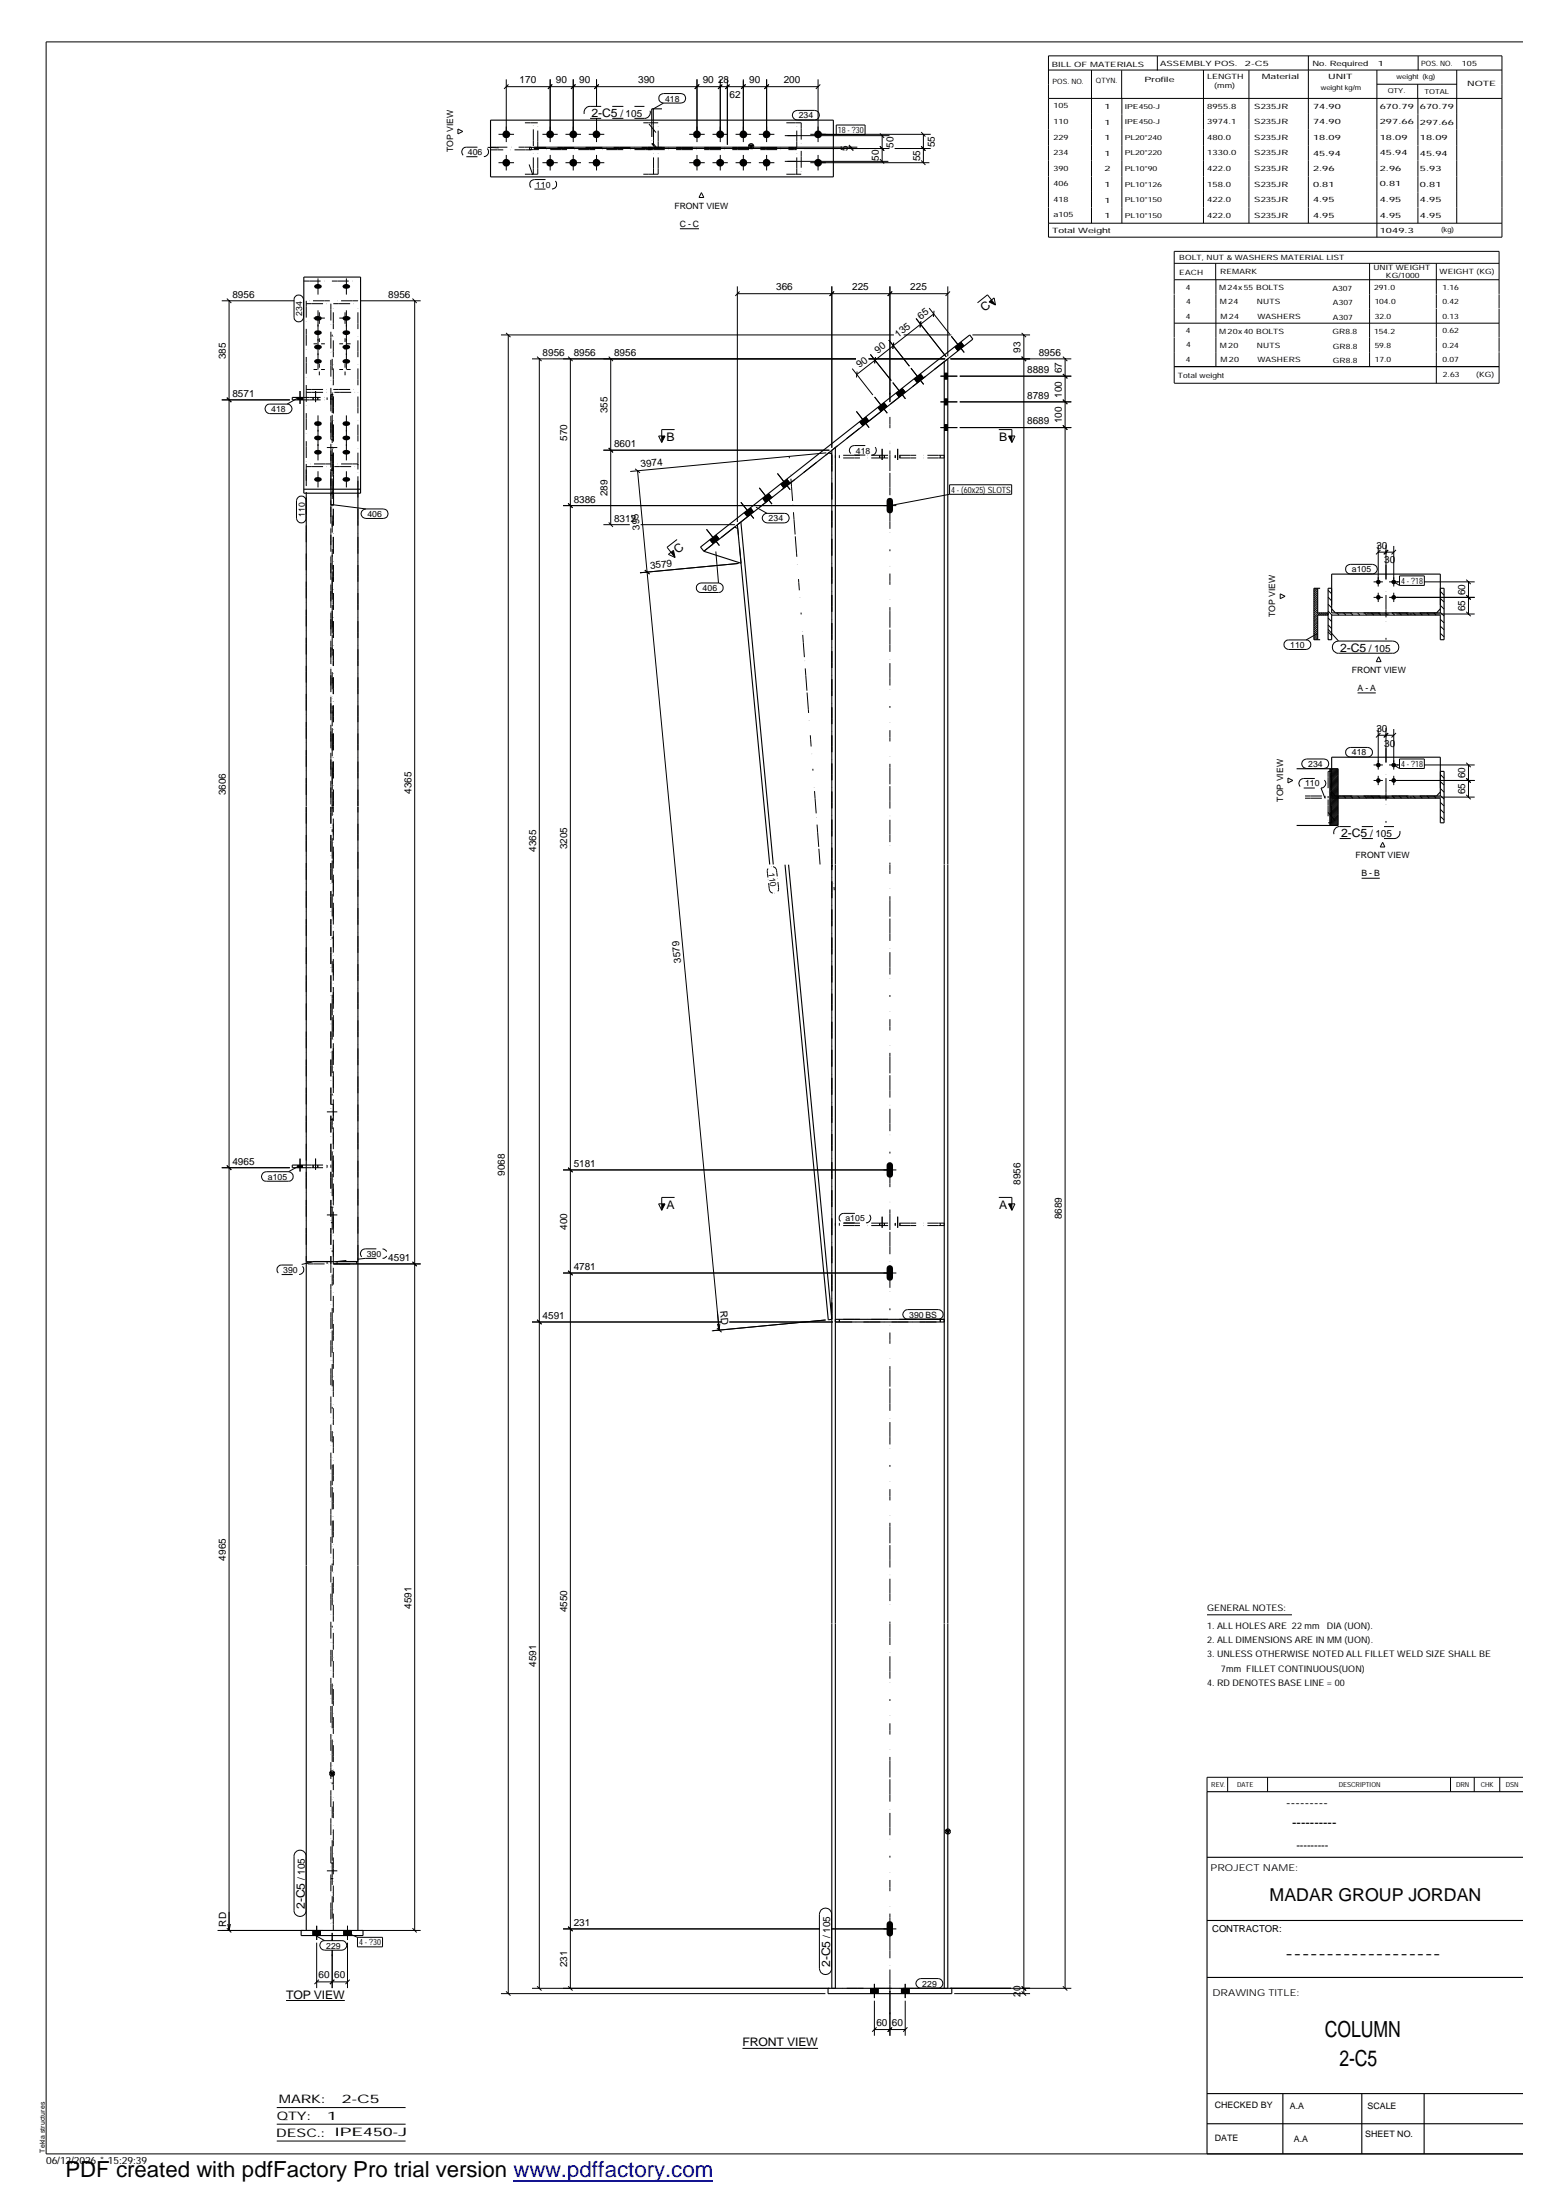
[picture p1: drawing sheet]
<svg xmlns="http://www.w3.org/2000/svg" width="297mm" height="420mm" viewBox="0 0 297 420" stroke-linecap="round" stroke-linejoin="round" font-family="sans-serif">
<g fill="none" stroke="#000" stroke-width=".19">
<path d="M96.6 15.2v11.9M96.6 16.6h59.6M97.1 16.1l-.9 .9M105 15.2v11.9M105.4 16.1l-.8 .9M109.4 15.2v11.9M109.9 16.1l-.9 .9M113.9 15.2v5.2M114.3 16.1l-.8 .9M126 18.1l.7-.2h3.3a.91 .91 0 0 1 .9 .9 .91 .91 0 0 1-.9 .9h-3.3a.91 .91 0 0 1-.9-.6 .91 .91 0 0 1 .2-1zM126.7 19.7l-2.1 1.2M133.1 15.2v11.9"/>
<path d="M133.5 16.1l-.9 .9M137.5 15.2v11.9M137.9 16.1l-.8 .9 .7-.8M138.9 15.2v12.4M139.3 16.1l-.8 .9 .7-.8M141.9 15.2v11.9M142.3 16.1l-.8 .9M146.3 15.2v11.9M146.8 16.1l-.9 .9M156.2 15.2v11.9M156.6 16.1l-.9 .9M200.2 10.7h86.5v34.6h-86.5z"/>
<path d="M200.2 13.4h86.5M200.2 18.8h86.5M208.4 13.4v29.2M214.1 13.4l.1 29.2M220.9 10.7v2.8M229.7 13.4v29.2M238.4 13.4v29.2M249.8 10.7v31.9M262.8 13.4v31.9M262.8 16.1h15.3M270.6 16.1v2.7M270.7 18.8v23.8"/>
<path d="M270.7 10.7v2.7M278.1 13.4v29.2M290.7 8h-281.9v403.4h281.9M87.4 24.6l.9 .5-.9 .5zM95.2 31.1h2.9M95.2 25.7h2.9M96.6 29.6v3M101.9 28.4h67.9M101.9 28.1h61.8M103.5 31.1h3M103.5 25.7h3M105 29.6v3"/>
<path d="M107.9 31.1h3M107.9 25.7h3M109.4 29.6v3M112.4 31.1h3M112.4 25.7h3M113.9 22.6v4.5M113.9 29.6v3M131.6 31.1h2.9M131.6 25.7h2.9M133.1 29.6v3M133.9 36.8l.5 .9h-1zM136 31.1h2.9"/>
<path d="M136 25.7h2.9M137.5 29.6v3M140.4 31.1h3M140.4 25.7h3M141.9 29.6v3M144.9 31.1h2.9M144.9 25.7h2.9M146.3 29.6v3M150.3 30.8h19.3M150.3 25.9h19.5M151.6 21.3l.6-.2h3.3a.91 .91 0 0 1 .9 .9 .91 .91 0 0 1-.9 .9h-3.3a.91 .91 0 0 1-.9-.6 .91 .91 0 0 1 .3-1zM154.7 31.1h22.7"/>
<path d="M154.7 25.7h23M156.2 29.6v3M156.2 25.7h3.4v-1.8h5.5v1.8M162.1 27.9l.8 .9M162.1 27.7l.8 .8M162.5 28.1v.3M168 30.4l.8 .8M168 27.9l.8 .9M168 25.5l.8 .8M168.4 25.9v4.9M170.8 28.4h6.9M175.9 30.6l.8 .9"/>
<path d="M175.9 27.9l.8 .9M175.9 25.2l.8 .9M176.3 25.7v5.4M42.3 57.4h13.9M43.3 57l.9 .9M43.7 57.4v311.3M56.4 56.6a.92 .92 0 0 1 1-.2 .92 .92 0 0 1 .6 .8v3.4a.91 .91 0 0 1-1 .9 .91 .91 0 0 1-.9-.9v-3.4zM57.9 57.4h.1M60.7 53.2v3.1M60.7 59.3v11.3M61 59.6v.8M65.9 59.6v.8"/>
<path d="M66.1 53.2v3.1M66.1 59.3v11.3M68.8 57.4h11.5M78.7 57l.8 .9M79.2 57.4v311.3M129.8 43.7h3.6M140.8 56.1h40.1M140.8 54.7v45M141.2 55.7l-.8 .8M158.8 54.7v30.8M159.2 55.7l-.8 .8M169.9 54.7v22.1"/>
<path d="M170.3 55.7l-.8 .8M177.4 58.8l3.9 5M178.3 59.9l-14.7 11.6M178.3 59.4l-.1 1.1M180.9 54.7v13.3M181.4 55.7l-.9 .8M186.6 57.8l1.9-1.5 1.5 2M188.8 57.7l1-.8 .2 1.4zM200.2 42.6h86.5M224.2 53.4h62M224.2 56.1v-8.1h62v8.1M224.2 50.3h62"/>
<path d="M224.2 56.2v17M232.1 50.3v3.1M232.1 53.4v16.6M261.5 50.3v19.7M274.2 50.3v5.8M274.2 56.2v2.7M274.2 59v8.2M286.2 56.2v2.7M286.2 59v8.2M42.3 76.4h13M43.3 75.9l.9 .9M50.8 77.4l.7-.2h3.3a.91 .91 0 0 1 1 .9 .91 .91 0 0 1-1 .9h-3.3a.94 .94 0 0 1-.8-.6 .94 .94 0 0 1 .1-1z"/>
<path d="M56.9 75.9v.5M56.9 76l-2.1 1.2M57.3 74.7v2.4M57.7 75.9v.5M59.9 60.7h.7M59.9 65.7h.7M59.9 70.6h.7M60.7 79.3v8.6M61 61.1v.7M61 64.6v.7M61 66v.8M61 69.5v.7"/>
<path d="M61 71v.7M61.3 60.7h.7M61.3 65.7h.7M61.3 70.6h.7M64.8 60.7h.7M64.8 65.7h.7M64.8 70.6h.7M65.9 61.1v.7M65.9 64.6v.7M65.9 66v.8M65.9 69.5v.7M65.9 71v.7"/>
<path d="M66.1 79.3v8.6M66.2 60.7h.7M66.2 65.7h.7M66.2 70.6h.7M95.6 64h75M96.6 63.6l.9 .8M97 64v316.7M101.6 68.5h61.8M102.5 68.1l.9 .9M103 68.5v311.2M108.5 68.1l.8 .9M108.9 68.5v311.2"/>
<path d="M116.2 68.1l.8 .9M116.6 68.5v31.7M162.7 70.4l3.9 5M163.5 78.6l2.4 3.1M163.6 71l-.1 1.1M165.3 79.6l.6 .8M165.8 68.5h14.6M166.2 67.7l3.9 5M167 75.8l2.4 3.1M167.1 68.2l-.1 1.2M167.6 77.8l.6 .8M168.7 76.9l.7 .8"/>
<path d="M169.7 64.9l3.9 5M170.4 73.1l2.4 3.1M170.6 65.4l-.2 1.2M171.1 75.1l.6 .8M172.2 74.2l.6 .7M172.5 64h9.1M173.9 70.3l2.4 3.1M174.5 72.3l.6 .8M174.9 60.8l5.7 7.4M175.7 71.4l.6 .8M175.8 61.3l-.2 1.2 .2-1.1M179.5 71.8h3.3"/>
<path d="M179.5 76.8h3.3M180.3 72.4h.6M180.3 71.3h.6M180.3 77.3h.6M180.3 76.2h.6M181.4 68.5h23.1M181.6 64.2l2.5 3.1M182.3 66.3l.6 .7M183.2 71.8h21.3M183.2 76.8h21.3M183.4 65.3l.6 .8M185.6 64h11"/>
<path d="M195 68.1l.9 .9M195 63.6l.9 .8M195.5 64v316.7M202.9 76.3l.9 .9M202.9 71.4l.9 .9M202.9 68.1l.9 .9M203.3 68.5v311.2M224.2 61.7h62M224.2 70h62M274.2 67.3v5.9M286.2 67.3v5.9h-62M56.9 95a.88 .88 0 0 1 1-.2 .88 .88 0 0 1 .5 .8v3.4a.91 .91 0 0 1-.9 .9 .91 .91 0 0 1-.9-.9v-3.4z"/>
<path d="M60.7 90v3.1M63.2 96.4l6.6 .8M66.1 90v3.1M69.2 97.5l.6-.3h3.4a.91 .91 0 0 1 .9 .9 .91 .91 0 0 1-.9 .9h-3.4a.91 .91 0 0 1-.8-.5 .91 .91 0 0 1 .2-1zM107.5 96.6h63.6M108.5 96.1l.8 .9M115.2 86h43.1M116.2 99.8l.8 .8M116.2 85.6l.8 .8M121.2 89.5l1 .8M121.7 89.9l15.6 164.1M125.7 83.3h1.3l-.7 1.2z"/>
<path d="M128.8 82h-2.5v2.5M141.4 95.9l2.5 3.1M142.1 97.9l.6 .8M143.3 97l.5 .8M144.3 96.9l2.1 1.1M144.9 93.2l2.5 3.1M145.6 95.2l.6 .7M145.8 98.3l.6-.3h3.3a.91 .91 0 0 1 1 1 .91 .91 0 0 1-1 .9h-3.3a.92 .92 0 0 1-.8-.6 .92 .92 0 0 1 .2-1zM146.7 94.3l.6 .7M148.4 90.4l2.4 3.1M149.1 92.4l.5 .8M150.2 91.5l.6 .8"/>
<path d="M157.7 86.5l-37.4 3.5M164.1 80.6l.6 .7M169.9 95.3v2.5M179.5 81.7h3.3M180.3 82.2h.6M180.3 81.1h.6M181.3 92.6h11.8v1.8h-11.8zM181.3 94.4l-11.4 2.2M183.2 81.7h21.3M190.7 82h2.5v2.5M192.5 83.3h1.3l-.6 1.2zM202.9 81.2l.9 .9"/>
<path d="M115.2 100.2h5M122.3 100.2h18M123.1 108.9l.9 .7M127.6 105.9l1-.8 .3 1.4zM129.2 103l-1.9 1.5 1.6 2M133.2 111.6l.6-.3h3.4a.91 .91 0 0 1 .8 .9 .91 .91 0 0 1-.8 1h-3.4a.88 .88 0 0 1-.8-.6 .88 .88 0 0 1 .2-1zM134.9 101.1l2.4 3.1M135.5 103.1l.6 .7M136.7 105.3l.5 6M136.7 102.2l.6 .8M141 107.6l-18.8 1.8M244.4 113.4l.9 .5-.9 .4z"/>
<path d="M250.9 112.4h-.1M251.3 112.4l-.5 .4M251.5 112.4l-.7 .7M251.5 112.8l-.7 .7M251.5 113.2l-.7 .6M251.5 113.5l-.7 .7M251.5 113.9l-.7 .7M251.5 114.2l-.7 .7M251.5 114.6l-.7 .7M251.5 114.9l-.7 .8M251.5 115.3l-.7 .7M251.5 115.7l-.7 .7"/>
<path d="M251.5 116l-.7 .7M251.5 116.4l-.7 .7M251.5 116.8l-.7 .6M251.5 117.9l-.7 .6M251.5 118.2l-.7 .7M251.5 118.6l-.7 .7M251.5 118.9l-.7 .7M251.5 119.3l-.7 .7M251.5 119.6l-.7 .7M251.6 117.1l-.8 .7M252 117.1l-1.2 1.1M252.3 117.1l-.4 .4"/>
<path d="M252.7 117.1l-.4 .4M253.1 117.1l-.5 .4M253.4 117.1l-.4 .4M253.5 112.7l.7 .7M253.5 114l.7 .8M253.5 115.4l.7 .7M253.5 116.7l.8 .8M253.5 118l.7 .7M253.5 119.3l.7 .8M253.5 117.3l-.2 .2M255.2 117.1l.4 .4M256.5 117.1l.4 .4"/>
<path d="M257.1 108l.7-.2h4.2a.91 .91 0 0 1 .9 .9 .91 .91 0 0 1-.9 .9h-4.2a.91 .91 0 0 1-.9-.6 .91 .91 0 0 1 .2-1zM257.8 117.1l.5 .4M259.2 117.1l.4 .4M260.5 117.1l.4 .4M261.8 117.1l.5 .4M262.2 114.1h1.8M262.2 111.1h1.8M263.1 104.1v7.9M263.1 113.2v1.8M263.1 105.5h3M263.1 117.1l.5 .4M263.5 105l-.8 .9"/>
<path d="M264.5 117.1l.4 .4M264.6 104.1v6.6M265 105l-.8 .9M265.2 114.1h16.3M265.2 111.1h2M265.8 117.1l.4 .4M266.1 104.3v7.7M266.1 113.2v1.8M266.1 111.1l1.1 .7M266.5 105l-.9 .9M266.6 117.3h14.9M267.1 117.1l.4 .4"/>
<path d="M267.2 110h4.7v1.8h-4.7zM268.4 117.1l.5 .4M269.7 117.1l.5 .4M271.1 117.1l.4 .4M271.9 111.1h9.6M272.4 117.1l.4 .4M273.7 117.1l.5 .4M275 113l.7 .7M275 114.3l.7 .7M275 115.6l.7 .7M275 117l.7 .6M275 118.3l.7 .7"/>
<path d="M275 119.6l.7 .7M279.9 116.8l.9 .9M279.9 113.7l.9 .8M279.9 110.7l.9 .8M280.3 111.1v6.2M245.4 122.5l.6-.3h3.3a.91 .91 0 0 1 .9 .9 .91 .91 0 0 1-.9 .9h-3.3a.92 .92 0 0 1-.8-.5 .92 .92 0 0 1 .2-1zM251.4 121l-2.1 1.2M251.5 120l-.7 .7M251.5 120.4l-.7 .7M251.5 120.7l-.7 .7M251.5 121.1l-.7 .7M251.5 121.5l-.7 .6"/>
<path d="M251.5 121.8l-.3 .4M253.5 120.7l.7 .7M253.5 122l.2 .2M253.5 120.2l2 2.2M254.7 122.8l.8-.4h10.4a1.16 1.16 0 0 1 1.1 1.2 1.16 1.16 0 0 1-1.1 1.2h-10.4a1.17 1.17 0 0 1-1.1-.8 1.17 1.17 0 0 1 .3-1.2zM259.2 132.3h3.4M263.1 139v8M263.2 125.4l.5 1h-1zM263.5 140l-.8 .8M264.6 139v6.6M265 140l-.8 .8M266.1 139.2v7.8"/>
<path d="M266.5 140l-.9 .8M275 120.9l.7 .7M245.9 148.6l.9 .5-.9 .4zM248.8 145.2l.6-.3h3.3a.91 .91 0 0 1 1 1 .91 .91 0 0 1-1 .9h-3.3a.91 .91 0 0 1-.8-.6 .91 .91 0 0 1 .2-1zM254 146.8l-.1 .1M254 152.2h27.5M254.2 146.8l-.3 .3M254.4 146.8l-.5 .5M254.6 146.8l-.7 .7M254.8 146.8l-.9 1M255 146.8l-1.1 1.2M255.2 146.8l-1.3 1.4"/>
<path d="M255.4 146.8l-1.5 1.6M255.4 147l-1.5 1.6M255.4 147.2l-1.5 1.6M255.4 147.4l-1.5 1.7M255.4 147.7l-1.5 1.6M255.4 147.9l-1.5 1.6M255.4 148.1l-1.5 1.6M255.4 148.3l-1.5 1.6M255.4 148.5l-1.5 1.6M255.4 148.8l-1.5 1.5M255.4 149l-1.5 1.5M255.4 149.2l-1.5 1.5"/>
<path d="M255.4 149.4l-1.5 1.6M255.4 149.6l-1.5 1.6M255.4 149.8l-1.5 1.6M255.4 150l-1.5 1.6M255.4 150.2l-1.5 1.6M255.4 150.5l-1.5 1.6M255.4 150.7l-1.5 1.6M255.4 150.9l-1.5 1.6M255.4 151.1l-1.5 1.6M255.4 151.3l-1.5 1.6M255.4 151.5l-1.5 1.6M255.4 151.7l-1.5 1.6"/>
<path d="M255.4 152l-1.5 1.5M255.4 152.2l-1.5 1.6M255.4 152.4l-1.5 1.6M255.4 152.6l-1.5 1.6M255.4 152.8l-1.5 1.6M255.4 153l-1.5 1.6M255.4 153.2l-1.5 1.6M255.4 153.5l-1.5 1.5M255.4 153.7l-1.5 1.6M255.4 153.9l-1.5 1.6M255.4 154.1l-1.5 1.6M255.4 154.3l-1.5 1.6"/>
<path d="M255.4 154.5l-1.5 1.6M255.4 154.7l-1.5 1.6M255.4 154.9l-1.5 1.6M255.4 155.2l-1.5 1.6M255.4 155.4l-1.5 1.6M255.4 155.6l-1.5 1.6M255.4 155.8l-1.5 1.6M255.4 156l-1.5 1.6M255.4 156.3l-1.4 1.3M255.4 156.5l-1.1 1.1M255.4 156.7l-.9 .9M255.4 156.9l-.7 .7"/>
<path d="M255.4 157.1l-.5 .5M255.4 157.3l-.3 .3M255.4 157.5l-.1 .1M255.4 152.3l.2 .1M256.5 152l.4 .4M257.1 143l.7-.3h3.3a.91 .91 0 0 1 .9 1 .91 .91 0 0 1-.9 .9h-3.3a.88 .88 0 0 1-.9-.6 .88 .88 0 0 1 .2-1zM257.8 152l.5 .4M259.2 152l.4 .4M260.5 152l.4 .4M261.8 152l.5 .4M262.2 149.1h1.8M262.2 146.1h1.8"/>
<path d="M263.1 148.2v1.7M263.1 140.4h3M263.1 152l.5 .4M264.5 152l.4 .4M265.2 149.1h16.3M265.2 146.1h2M265.8 152l.4 .4M266.1 148.2v1.7M266.1 146.1l1.1 .7M267.1 152l.4 .4M267.2 144.9h4.7v1.9h-4.7zM268.4 152l.5 .4"/>
<path d="M269.7 152l.5 .4M271.1 152l.4 .4M271.9 146.1h9.6M272.4 152l.4 .4M273.7 152l.5 .4M275 148l.7 .6M275 149.3l.7 .6M275 150.6l.7 .7M275 151.9l.7 .7M275 153.2l.7 .7M275 154.6l.7 .7M275 155.9l.7 .7"/>
<path d="M279.9 151.8l.9 .9M279.9 148.6l.9 .9M279.9 145.7l.9 .8M280.3 146.1v6.1M259.9 167.7h3.5M263.9 160.9l.5 .9h-.9zM42.3 223h13M43.3 222.6l.9 .8M50.2 224.1l.6-.3h4.3a.91 .91 0 0 1 .9 .9 .91 .91 0 0 1-.9 .9h-4.3a.91 .91 0 0 1-.8-.5 .91 .91 0 0 1 .2-1zM56.9 222.5v.5M57.1 222.6l-2 1.2M57.3 221.3v2.4"/>
<path d="M57.7 222.5v.5M107.5 223.4h63.6M108.5 223l.8 .9M125.7 229.9h1.3l-.7 1.2zM128.8 228.7h-2.5v2.4M169.9 222.2v2.5M190.7 228.7h2.5v2.4M192.5 229.9h1.3l-.6 1.2zM63.7 241.4h16.6M78.7 241l.8 .8-.7-.8M101.6 252.5h36.2M102.5 252.1l.9 .8"/>
<path d="M107.5 243.1h63.6M108.5 242.7l.8 .8M136.9 253.7l.9 .7M136.9 252.8l.4 1.2M137.4 252.8l-.1 1.2M139.2 252.5h19.8M157.6 252.1l-21.7 2.1M169.9 241.9v2.4M172.6 250.4l.7-.3h5.9a.91 .91 0 0 1 .8 .9 .91 .91 0 0 1-.8 .9h-5.9a.88 .88 0 0 1-.9-.5 .88 .88 0 0 1 .2-1zM230.4 308.4h16.2M234.4 339.4v2.8M242 339.4v2.8"/>
<path d="M276.9 339.4v2.8M281.4 339.4v2.8M286.3 339.4v2.8M290.7 339.4h-60.3v2.8M56.6 353.5a1.14 1.14 0 0 1 1.8 1v10.4a1.14 1.14 0 0 1-1.1 1.1 1.14 1.14 0 0 1-1.2-1.1v-10.6zM41.5 368.7h16.5M43.3 368.3l.9 .8M43.5 367.5l.2 1.2M44 367.5l-.3 1.2M59.7 368.7v1M59.9 369.4l2.1 1.2M60.5 367.8v2.7"/>
<path d="M60.5 371v8.7M60.5 378.5h5.8M60.9 378.1l-.9 .8M61.2 368.7v1M61.3 370.9l.7-.3h3.3a.91 .91 0 0 1 .9 .9 .91 .91 0 0 1-.9 .9h-3.3a.94 .94 0 0 1-.9-.5 .94 .94 0 0 1 .2-1zM63.4 369.1v1.6M63.4 372.4v7.3M63.8 378.1l-.8 .8 .8-.8M65.6 368.7v1M66.3 367.8v2.7M66.3 371v8.7M66.3 369.1l1.9 .9"/>
<path d="M66.8 378.1l-.8 .8M67.1 368.7v1M68.2 370h4.8v1.8h-4.8zM68.8 368.7h11.5M78.7 368.3l.8 .8M101.6 379.7h56.7M102.5 379.3l.9 .9M107.5 368.4h49M108.5 379.3l.8 .9M108.5 368l.8 .8M156.8 364.7a1.16 1.16 0 0 1 1.2-.2 1.16 1.16 0 0 1 .7 1.1v10.3a1.16 1.16 0 0 1-1.1 1.2 1.16 1.16 0 0 1-1.2-1.2v-10.3zM158.7 368.4h12.4"/>
<path d="M166.2 379.7v1M166.9 378.9v2.7M167.6 379.7v1M169.9 367.2v2.4M172.1 379.7v1M172.8 378.9v2.7M173.6 379.7v1M175.1 378.2l.7-.3h3.3a.91 .91 0 0 1 .9 .9 .91 .91 0 0 1-.9 .9h-3.3a.88 .88 0 0 1-.9-.6 .88 .88 0 0 1 .2-.9zM181.4 379.7h23.1M195 379.3l.9 .9M202.9 379.3l.9 .9M54.6 382.1h11.2"/>
<path d="M95.6 380.7h62M96.6 380.3l.9 .8M141.7 391.2h14.5M166.9 382.1v6.7M166.9 387.6h5.9M167.3 387.2l-.8 .8M169.9 380.2v8.6M170.3 387.2l-.8 .8M172.8 382.1v6.7M173.2 387.2l-.8 .8M182.2 380.7h14.4M195 380.3l.9 .8"/>
<path d="M52.8 402.5h24.6M52.8 405.7h24.6M52.8 408.9h24.6"/>
</g>
<g fill="#000">
<path d="M143 27.7h.8l-.4 .7zM188.8 57.7l.5-.4 .7 1zM126.3 83.3h.7l-.7 1.2zM192.5 83.3h.7v1.2zM128.1 105.5l.5-.4 .3 1.4zM126.3 229.9h.7l-.7 1.2zM192.5 229.9h.7v1.2zM63 338.5h.8l-.4 .6zM180.6 349.5h.7l-.4 .7z"/>
<path d="M60.2 54.4a.84 .84 0 0 1 1.2 .3 .82 .82 0 0 1-.7 .5 .82 .82 0 0 1-.8-.5z" fill-rule="evenodd"/>
<path d="M65.6 54.4a.84 .84 0 0 1 1.2 .3 .82 .82 0 0 1-.7 .5 .82 .82 0 0 1-.7-.5z" fill-rule="evenodd"/>
<path d="M56.9 75.9h.8v.5h-.8z" fill-rule="evenodd"/>
<path d="M56.9 75.9h.8v.5h-.8z" fill-rule="evenodd"/>
<path d="M60.2 60.5l.5-.2a.55 .55 0 0 1 .7 .7l-.4 .2a.59 .59 0 0 1-.7 0 .59 .59 0 0 1-.3-.6z" fill-rule="evenodd"/>
<path d="M60.2 63.2l.5-.1a.55 .55 0 0 1 .7 .6l-.2 .1a.84 .84 0 0 1-1.3-.3z" fill-rule="evenodd"/>
<path d="M60 66.1l.7-.3a.55 .55 0 0 1 .7 .7 .94 .94 0 0 1-1.4 0z" fill-rule="evenodd"/>
<path d="M60 68.8l.2-.1a.96 .96 0 0 1 1.2 .1v.2a.82 .82 0 0 1-.7 .5 .82 .82 0 0 1-.8-.5z" fill-rule="evenodd"/>
<path d="M65.6 60.5l.5-.2a.55 .55 0 0 1 .7 .7l-.4 .2a.59 .59 0 0 1-.7 0 .59 .59 0 0 1-.3-.6z" fill-rule="evenodd"/>
<path d="M65.6 63.2l.5-.1a.55 .55 0 0 1 .7 .6l-.2 .1a.84 .84 0 0 1-1.2-.3z" fill-rule="evenodd"/>
<path d="M65.4 66.1l.7-.3a.55 .55 0 0 1 .7 .7 .94 .94 0 0 1-1.4 0z" fill-rule="evenodd"/>
<path d="M65.4 68.8l.2-.1a.96 .96 0 0 1 1.2 .1v.2a.82 .82 0 0 1-.7 .5 .82 .82 0 0 1-.7-.5z" fill-rule="evenodd"/>
<path d="M167.6 77.8l1.1-.9 .7 .8-1.2 .9z" fill-rule="evenodd"/>
<path d="M167.6 77.8l1.1-.9 .7 .8-1.2 .9z" fill-rule="evenodd"/>
<path d="M171.1 75.1l1.1-.9 .6 .7-1.1 1z" fill-rule="evenodd"/>
<path d="M171.1 75.1l1.1-.9 .6 .7-1.1 1z" fill-rule="evenodd"/>
<path d="M174.5 72.3l1.2-.9 .6 .8-1.2 .9z" fill-rule="evenodd"/>
<path d="M174.5 72.3l1.2-.9 .6 .8-1.2 .9z" fill-rule="evenodd"/>
<path d="M180.3 71.3h.6v1.1h-.6z" fill-rule="evenodd"/>
<path d="M180.3 71.3h.6v1.1h-.6z" fill-rule="evenodd"/>
<path d="M180.3 76.2h.6v1.1h-.6z" fill-rule="evenodd"/>
<path d="M180.3 76.2h.6v1.1h-.6z" fill-rule="evenodd"/>
<path d="M182.3 66.3l1.1-1 .6 .8-1.1 .9z" fill-rule="evenodd"/>
<path d="M182.3 66.3l1.1-1 .6 .8-1.1 .9z" fill-rule="evenodd"/>
<path d="M60.2 80.6l.5-.2a.55 .55 0 0 1 .7 .7l-.4 .2a.59 .59 0 0 1-.7 .1 .59 .59 0 0 1-.3-.7z" fill-rule="evenodd"/>
<path d="M60.2 83.3l.5-.1a.55 .55 0 0 1 .7 .6 .94 .94 0 0 1-1.4 0l-.1-.1z" fill-rule="evenodd"/>
<path d="M60 86.2l.2-.1a.96 .96 0 0 1 1.2 .1v.2a.82 .82 0 0 1-.7 .4 .82 .82 0 0 1-.8-.4z" fill-rule="evenodd"/>
<path d="M60.2 91.2l.5-.1a.55 .55 0 0 1 .7 .6 .94 .94 0 0 1-1.4 0l-.1-.1z" fill-rule="evenodd"/>
<path d="M65.6 80.6l.5-.2a.55 .55 0 0 1 .7 .7l-.4 .2a.59 .59 0 0 1-.7 .1 .59 .59 0 0 1-.3-.7z" fill-rule="evenodd"/>
<path d="M65.6 83.3l.5-.1a.55 .55 0 0 1 .7 .6 .94 .94 0 0 1-1.4 0v-.1z" fill-rule="evenodd"/>
<path d="M65.4 86.2l.2-.1a.96 .96 0 0 1 1.2 .1v.2a.82 .82 0 0 1-.7 .4 .82 .82 0 0 1-.7-.4z" fill-rule="evenodd"/>
<path d="M65.6 91.2l.5-.1a.55 .55 0 0 1 .7 .6 .94 .94 0 0 1-1.4 0v-.1z" fill-rule="evenodd"/>
<path d="M142.1 97.9l1.2-.9 .5 .8-1.1 .9z" fill-rule="evenodd"/>
<path d="M142.1 97.9l1.2-.9 .5 .8-1.1 .9z" fill-rule="evenodd"/>
<path d="M145.6 95.2l1.1-.9 .6 .7-1.1 .9z" fill-rule="evenodd"/>
<path d="M145.6 95.2l1.1-.9 .6 .7-1.1 .9z" fill-rule="evenodd"/>
<path d="M149.1 92.4l1.1-.9 .6 .8-1.2 .9z" fill-rule="evenodd"/>
<path d="M149.1 92.4l1.1-.9 .6 .8-1.2 .9z" fill-rule="evenodd"/>
<path d="M164.1 80.6l1.2-1 .6 .8-1.2 .9z" fill-rule="evenodd"/>
<path d="M164.1 80.6l1.2-1 .6 .8-1.2 .9z" fill-rule="evenodd"/>
<path d="M169.4 95.2a.62 .62 0 0 1 .7-.1 .62 .62 0 0 1 .4 .6v1.7a.61 .61 0 0 1-.6 .6 .61 .61 0 0 1-.7-.6v-1.7z" fill-rule="evenodd"/>
<path d="M180.3 81.1h.6v1.1h-.6z" fill-rule="evenodd"/>
<path d="M180.3 81.1h.6v1.1h-.6z" fill-rule="evenodd"/>
<path d="M135.5 103.1l1.2-.9 .6 .8-1.2 .8z" fill-rule="evenodd"/>
<path d="M135.5 103.1l1.2-.9 .6 .8-1.2 .8z" fill-rule="evenodd"/>
<path d="M56.9 222.5h.8v.5h-.8z" fill-rule="evenodd"/>
<path d="M56.9 222.5h.8v.5h-.8z" fill-rule="evenodd"/>
<path d="M169.4 222.2a.6 .6 0 0 1 .7-.2 .6 .6 0 0 1 .4 .6v1.7a.61 .61 0 0 1-.6 .6 .61 .61 0 0 1-.7-.6v-1.7z" fill-rule="evenodd"/>
<path d="M169.4 241.8a.62 .62 0 0 1 .7-.1 .62 .62 0 0 1 .4 .6v1.7a.61 .61 0 0 1-.6 .6 .61 .61 0 0 1-.7-.6v-1.7z" fill-rule="evenodd"/>
<path d="M59.7 368.7h1.5v1h-1.5z" fill-rule="evenodd"/>
<path d="M59.7 368.7h1.5v1h-1.5z" fill-rule="evenodd"/>
<path d="M65.6 368.7h1.5v1h-1.5z" fill-rule="evenodd"/>
<path d="M65.6 368.7h1.5v1h-1.5z" fill-rule="evenodd"/>
<path d="M169.4 367.1a.62 .62 0 0 1 .7-.2 .62 .62 0 0 1 .4 .6v1.7a.61 .61 0 0 1-.6 .7 .61 .61 0 0 1-.7-.7v-1.7z" fill-rule="evenodd"/>
<path d="M166.2 379.7h1.4v1h-1.4z" fill-rule="evenodd"/>
<path d="M166.2 379.7h1.4v1h-1.4z" fill-rule="evenodd"/>
<path d="M172.1 379.7h1.5v1h-1.5z" fill-rule="evenodd"/>
<path d="M172.1 379.7h1.5v1h-1.5z" fill-rule="evenodd"/>
<circle cx="96.6" cy="31.1" r=".73"/>
<circle cx="96.7" cy="25.7" r=".74"/>
<circle cx="105" cy="25.7" r=".73"/>
<circle cx="105" cy="31.1" r=".73"/>
<circle cx="109.4" cy="31.1" r=".74"/>
<circle cx="109.5" cy="25.7" r=".75"/>
<circle cx="113.9" cy="25.7" r=".73"/>
<circle cx="113.9" cy="31.1" r=".73"/>
<circle cx="133" cy="31.1" r=".73"/>
<circle cx="133.1" cy="25.7" r=".74"/>
<circle cx="137.5" cy="31.1" r=".74"/>
<circle cx="137.5" cy="25.7" r=".75"/>
<circle cx="141.9" cy="31.1" r=".73"/>
<circle cx="141.9" cy="25.7" r=".74"/>
<circle cx="146.3" cy="25.7" r=".73"/>
<circle cx="146.3" cy="31.1" r=".73"/>
<circle cx="156.2" cy="31.1" r=".73"/>
<circle cx="156.2" cy="25.7" r=".74"/>
<circle cx="263.1" cy="114.1" r=".44"/>
<circle cx="263.1" cy="111.1" r=".44"/>
<circle cx="266" cy="114.1" r=".45"/>
<circle cx="266.1" cy="111.1" r=".44"/>
<circle cx="263.1" cy="149" r=".44"/>
<circle cx="263.1" cy="146.1" r=".44"/>
<circle cx="266.1" cy="146.1" r=".44"/>
<circle cx="266.1" cy="149" r=".44"/>
</g>
<g fill="none" stroke="#000" stroke-width=".19" stroke-dasharray="2.1 2.1" stroke-linecap="butt">
<path d="M89 29.9h3.4M89 28.1h3.4M89 28.1a.91 .91 0 0 0-.9 .9 .91 .91 0 0 0 .9 .9M92.4 29.9a.91 .91 0 0 0 .9-.9 .91 .91 0 0 0-.9-.9M95.2 28.2l-2.8-.1M101 31.4l1 2.9M102 36.1h3.4M102 34.3h3.4M102 34.3a.91 .91 0 0 0-.9 .9 .91 .91 0 0 0 .9 .9M105.4 36.1a.91 .91 0 0 0 .9-.9 .91 .91 0 0 0-.9-.9M112.6 22.6h10.4M112.6 20.3h10.4"/>
<path d="M112.6 20.3a1.14 1.14 0 0 0-1.1 1.2 1.14 1.14 0 0 0 1.1 1.1M123 22.6a1.14 1.14 0 0 0 1.2-1.1 1.14 1.14 0 0 0-1.2-1.2M125.2 25.3l-2.2-2.7M149.8 25.9h2.6M149.8 30.8h2.6M59.8 75.9v.5M60.2 74.7v2.4M60.7 75.9v.5M62.4 85.5h2M63.2 84h.4M63.2 87h.4M163.1 86.9h3.3"/>
<path d="M163.1 85.1h3.3M163.1 85.1a.91 .91 0 0 0-1 .9 .91 .91 0 0 0 1 .9M166.4 86.9a.91 .91 0 0 0 .9-.9 .91 .91 0 0 0-.9-.9M167.9 87v.5M168.4 85.7v2.5M168.8 87v.5M170.9 87v.5M171.4 85.7v2.5M171.8 87v.5M248.9 150.5h3.3M248.9 148.7h3.3M248.9 148.7a.91 .91 0 0 0-1 .9 .91 .91 0 0 0 1 .9"/>
<path d="M252.2 150.5a.91 .91 0 0 0 .9-.9 .91 .91 0 0 0-.9-.9M252.9 152.4l-.7-1.9M253.5 155.2l2.2 2.7M255.7 157.9h10.4M255.7 157.9a1.14 1.14 0 0 0-1.1 1.1 1.14 1.14 0 0 0 1.1 1.1M255.7 160.1h10.4M266.1 160.1a1.14 1.14 0 0 0 1.2-1.1 1.14 1.14 0 0 0-1.2-1.1M62.4 212.3h2M63.2 210.9h.4M63.2 213.8h.4M59.8 222.5v.5M60.2 221.3v2.4"/>
<path d="M60.7 222.5v.5M62.4 232h2M63.2 230.5h.4M63.2 233.5h.4M69.7 238.5h3.3M69.7 238.5a.91 .91 0 0 0-.9 .9 .91 .91 0 0 0 .9 .9M73.8 239l-.4-.4-.4-.1M161.1 233.6h4.2M161.1 231.7h4.2M161.1 231.7a.91 .91 0 0 0-.9 .9 .91 .91 0 0 0 .9 1M165.3 233.6a.91 .91 0 0 0 .9-1 .91 .91 0 0 0-.9-.9M167.9 233.6v.5"/>
<path d="M168.4 232.4v2.4M168.8 233.6v.5M170.9 233.6v.5M171.4 232.4v2.4M171.8 233.6v.5M53.8 243.4h3.3M53.8 241.6h3.3M53.8 241.6a.91 .91 0 0 0-.9 .9 .91 .91 0 0 0 .9 .9M57.1 243.4a.91 .91 0 0 0 .9-.9 .91 .91 0 0 0-.9-.9M59.6 241l-2.5 .6M64 241l5.7-.7M69.7 240.3h3.3"/>
<path d="M73 240.3h.4l.4-.4M62.4 357.3h2M63.2 355.8h.4M63.2 358.8h.4"/>
</g>
<g fill="none" stroke="#000" stroke-width=".21">
<path d="M93.6 22.9h65.5v10.9h-65.5zM124.7 20.8v2.1M126.4 20.8h-2v2.1M143 27.7h.8l-.4 .7zM58 52.9h10.8v41.3h-10.8zM58 75.9h-2.2v.5h2.2M180.3 69.1v310.6M180.9 68.5v311.2M58 93.4h10.8M58.5 94.2v59.8M63.2 94.2v2.3h.5v-2.3M68.3 94.2v59.8"/>
<path d="M141.4 99.7l6.2 65.4M158.2 86.4l.6 .3M158.8 86v293.7M159.5 85.5v294.2M133.7 104.5l51.4-40.5 .6 .8-51.3 40.5zM134.4 105.3l7.1 2.3M140.2 100.7l.6 .2M140.8 100.2l6.1 64.9M251.5 112.4v4.7h2M252 112.4h-1.2v9.8h1.2M253.5 117.5h-2v4.7M254.2 109.6h20.8v7.5h-20.8z"/>
<path d="M254.2 112.4h-.7v9.8h.7v-4.7h20.8v4.7h.7v-9.8h-.7M254.2 116.3l.7 .8M275 116.3l-.8 .8M58.5 154.1v214.6M68.3 154.1v214.6M247.5 146.8h7.9v10.8h-7.9M253.9 146.8v10.8M254.2 146.8v-2.2h20.8v7.4h-19.6M275 147.3h.7v9.8h-.7v-4.7h-19.6M275 151.3l-.8 .7M149.9 165.1l8.2 87 .7-.1-8.3-86.9M58.5 222.5h-2.7v.5h2.7"/>
<path d="M58.5 241h9.8M159.5 252h20.8M159.5 252.5h20.8M63 338.5h.8l-.4 .6zM180.6 349.5h.7l-.4 .7zM230.4 354.7h60.3M290.7 342.2h-60.3v69.2h60.3M57.5 368.7h11.8v1h-11.8zM158.1 379.7h23.6v1h-23.6zM230.4 377.7h60.3M230.4 366.8h60.3M230.4 399.8h60.3"/>
<path d="M244.9 399.8v11.6M260 399.8v11.6M271.9 399.8v11.6M230.4 405.6h60.3"/>
<circle cx="143.4" cy="27.9" r=".48"/>
<circle cx="63.4" cy="338.7" r=".49"/>
<circle cx="180.9" cy="349.8" r=".49"/>
</g>
<g fill="none" stroke="#000" stroke-width=".19" stroke-dasharray="1.1 0 2.1 .7 0 1.4" stroke-linecap="butt">
<path d="M93.6 28.6v-.5M93.6 28.1h7.8M100.2 33.3h2.5M100.2 23.5h2.5M101 28.2h23.3M101.1 28.6v-.5M101.4 28.6h-7.8M101.4 28.1v.5M101.8 33.3v-9.8M102.7 28.2v-4.7M102.7 33.3v-4.7M122.8 33.3h2.8"/>
<path d="M122.8 23.5h2.8M123.7 28.6h28.4M123.7 28.2h28.4M124 28.6v-.4M124.3 28.2v.4M124.3 28.6h-23.3M124.4 22.9v4.5M124.4 27.4h.3M124.7 22.9v4.5M124.7 27.4l.6 .8M124.8 33.3v-9.8M125 28.2l-.6-.8"/>
<path d="M125.6 28.2v-4.7M125.6 33.3v-4.7M126.4 28.2h-1.4M152.1 28.2v-4.7M152.1 33.3v-4.7M153 33.3h-2.9M153 23.5h-2.9M153 23.5v9.8M58 53.7h10.8M58.5 57.4v96.6M58.5 58h4.7M63.2 58v96"/>
<path d="M63.6 58h4.7M68.3 57.4h-9.8M58 75.9h5.2M58 76.4h5.2M58.5 74.9h9.8M58.5 74.4h4.7M62.4 75.9v.5M63.2 75.4v78.6M63.2 75.6h.4M63.2 75.9v.5M63.6 74.4h4.7M63.6 75.4h-.4"/>
<path d="M180.9 68.5l-22.1 17.5M58.5 88.6v5.6M58.5 89.1h9.8M63.2 88.6h-4.7M63.2 89.9h.5M63.2 89.6v4.6M63.7 89.6v4.6M63.7 89.6h-.5M68.3 94.2v-5.6M68.3 88.6h-4.7M158.2 86.4l.6 .3M159.5 87.5v-.5"/>
<path d="M160.2 87v.5M179.5 87.5v-.5M180.3 87h-20.8M180.3 87v.5M180.3 87.5h-20.8M140.2 100.7l-5.8 4.6M140.8 100.2l17.4-13.8M141.5 107.6l-.7-6.7M254.2 112.4v3.9M254.9 117.1h19.3M275 112.4v3.9M58.5 154.1v86.9"/>
<path d="M63.2 154.1v144.9M63.2 154.1v86.8M63.6 154v-96M63.6 154v-78.6M68.3 154v-96.6M249.1 152h4.4M249.1 152.4h4.4M252.9 152.4v-.4M253.5 147.3v9.8M253.5 157.1h.7M253.5 152.4v-.4M254.2 152h1.2"/>
<path d="M254.2 152v-4.7M254.2 147.3h-.7M254.2 157.1v-4.7M254.2 152.4h1.2M254.2 151.3l.7 .7M254.2 146.8v4.5M254.9 152h19.3M275 147.3v4M158.8 165.1v-78.4M58.5 222.5h4.7M58.5 223h4.7M62.4 222.5v.5"/>
<path d="M63.2 222.5v.5M159.5 234.1v-.5M160.2 233.6v.5M179.5 234.1v-.5M180.3 233.6h-20.8M180.3 233.6v.5M180.3 234.1h-20.8M58.8 240.9v.5M58.8 241.4h4.4M62.4 240.9v.5M63.2 240.9h-4.4M63.2 241.4v-.5"/>
<path d="M63.6 240.9v.5M63.6 241.4h4.5M63.6 240.9v-86.8M64.3 240.9v.5M68.1 240.9h-4.5M68.1 241.4v-.5M68.3 241v-86.9M68.3 240.9h-9.8M158.8 252v-86.9M159.5 252v.5M159.5 252.5h20.8M160.2 252.5v-.5"/>
<path d="M179.5 252.5v-.5M179.5 252v.5M180.3 252h-20.8M180.3 252.5v-.5M63.2 299v69.7M63.6 299v-144.9M58.5 368.7h9.8M63.6 368.7v-69.7M180.9 379.7h-22.1"/>
</g>
<g fill="none" stroke="#000" stroke-width=".19" stroke-dasharray=".4 3.2 0 .7 1.4 0 2.8 .7 0 1.4 1.4 0 2.8" stroke-linecap="butt">
<path d="M117.6 28.4h-4.2M136.9 28.4h5M63.4 76.1v77.9M150.7 87.2l5.8 77.9M269.5 117.3h-9.8M264.6 122.2v-9.8M63.4 154v-92.7M63.4 154.1v4.8M264.6 157.1v-9.8M269.5 152.2h-9.8M158.9 165.1l.4 4.9M169.9 165.1v-92.8"/>
<path d="M63.4 299v-144.9M169.9 310v-144.9M63.4 373.6v-1.2M63.4 370.7v-71.7M169.9 384.7v-74.6"/>
</g>
<path d="M146.5 166.5l.4 3.3M146.9 169.8a.9 .9 0 0 0 1 .8 .9 .9 0 0 0 .7-1M148.3 166.3l.3 3.3M148.3 166.3a.9 .9 0 0 0-1-.8 .9 .9 0 0 0-.8 1" fill="none" stroke="#000" stroke-width=".19" stroke-dasharray=".4 0 .7 .4 0 .7" stroke-linecap="butt"/>
<path d="M98 416.5h38.2" fill="none" stroke="#00f" stroke-width=".3"/>
<g font-size="4.2">
<text x="252.9" y="389">COLUMN</text>
<text x="255.7" y="394.5">2-C5</text>
<text x="12.5" y="415.8">PDF created with pdfFactory Pro trial version www.pdffactory.com</text>
</g>
<text font-size="3.4" x="242.4" y="363">MADAR GROUP JORDAN</text>
<g font-size="2.5">
<text x="245.5" y="345.1">---------</text>
<text x="246.7" y="349">----------</text>
<text x="245.4" y="374">-------------------</text>
</g>
<g font-size="2.2">
<text x="112.9" y="22.3">2-C5</text>
<text x="188" y="59.6" transform="rotate(-38 188 59.6)">C</text>
<text x="127.2" y="84.2">B</text>
<text x="190.8" y="84.2">B</text>
<text x="129.4" y="105.7" transform="rotate(-38 129.4 105.7)">C</text>
<text x="255.8" y="124.5">2-C5</text>
<text x="256" y="159.9">2-C5</text>
<text x="127.2" y="230.9">A</text>
<text x="190.8" y="230.9">A</text>
<text x="58.2" y="364.6" transform="rotate(-90 58.2 364.6)">2-C5</text>
<text x="158.5" y="375.6" transform="rotate(-90 158.5 375.6)">2-C5</text>
<text x="54.6" y="381.7">TOP VIEW</text>
<text x="141.7" y="390.8">FRONT VIEW</text>
<text x="53.2" y="401.7">MARK:</text>
<text x="65.2" y="401.7">2-C5</text>
<text x="52.8" y="404.9">QTY:</text>
<text x="62.4" y="404.9">1</text>
<text x="52.7" y="408.1">DESC.:</text>
<text x="63.9" y="408">IPE450-J</text>
</g>
<text font-size="2.1" x="247.5" y="353.1">---------</text>
<g font-size="1.9">
<text x="99.2" y="15.9">170</text>
<text x="106.1" y="15.9">90</text>
<text x="110.6" y="15.9">90</text>
<text x="121.8" y="15.9">390</text>
<text x="134.2" y="15.9">90</text>
<text x="137.1" y="15.9">28</text>
<text x="143" y="15.9">90</text>
<text x="149.6" y="15.9">200</text>
<text x="118.4" y="22.3">/ 105</text>
<text x="139.3" y="18.7">62</text>
<text x="161.8" y="28.8" transform="rotate(-90 161.8 28.8)">5</text>
<text x="170.6" y="28.2" transform="rotate(-90 170.6 28.2)">50</text>
<text x="178.4" y="28.1" transform="rotate(-90 178.4 28.1)">55</text>
<text x="167.8" y="30.7" transform="rotate(-90 167.8 30.7)">50</text>
<text x="175.6" y="30.8" transform="rotate(-90 175.6 30.8)">55</text>
<text x="44.4" y="56.9">8956</text>
<text x="74.1" y="56.9">8956</text>
<text x="148.2" y="55.4">366</text>
<text x="162.7" y="55.4">225</text>
<text x="173.8" y="55.4">225</text>
<text x="171.4" y="64.5" transform="rotate(-38 171.4 64.5)">135</text>
<text x="175.8" y="61.1" transform="rotate(-38 175.8 61.1)">65</text>
<text x="43.1" y="68.6" transform="rotate(-90 43.1 68.6)">385</text>
<text x="103.6" y="67.9">8956</text>
<text x="109.5" y="67.9">8956</text>
<text x="117.2" y="67.9">8956</text>
<text x="164.1" y="70.3" transform="rotate(-38 164.1 70.3)">90</text>
<text x="167.6" y="67.6" transform="rotate(-38 167.6 67.6)">90</text>
<text x="194.8" y="67.4" transform="rotate(-90 194.8 67.4)">93</text>
<text x="196.1" y="71.2">8889</text>
<text x="198.3" y="67.9">8956</text>
<text x="202.7" y="71.3" transform="rotate(-90 202.7 71.3)">67</text>
<text x="44.4" y="75.8">8571</text>
<text x="196.1" y="76.2">8789</text>
<text x="202.7" y="75.9" transform="rotate(-90 202.7 75.9)">100</text>
<text x="116" y="78.9" transform="rotate(-90 116 78.9)">355</text>
<text x="196.1" y="81.1">8689</text>
<text x="202.7" y="80.9" transform="rotate(-90 202.7 80.9)">100</text>
<text x="108.2" y="84.2" transform="rotate(-90 108.2 84.2)">570</text>
<text x="117.2" y="85.4">8601</text>
<text x="122.3" y="89.3" transform="rotate(-5 122.3 89.3)">3974</text>
<text x="109.5" y="96">8386</text>
<text x="116" y="94.7" transform="rotate(-90 116 94.7)">289</text>
<text x="117.2" y="99.6">8312</text>
<text x="122.2" y="101.3" transform="rotate(-95 122.2 101.3)">395</text>
<text x="262.8" y="104.8">30</text>
<text x="264.2" y="107.6">30</text>
<text x="124.2" y="108.6" transform="rotate(-5 124.2 108.6)">3579</text>
<text x="279.7" y="113.7" transform="rotate(-90 279.7 113.7)">60</text>
<text x="279.7" y="116.8" transform="rotate(-90 279.7 116.8)">65</text>
<text x="261.3" y="124.5">/ 105</text>
<text x="262.8" y="139.7">30</text>
<text x="264.2" y="142.6">30</text>
<text x="279.7" y="148.7" transform="rotate(-90 279.7 148.7)">60</text>
<text x="43.1" y="151.9" transform="rotate(-90 43.1 151.9)">3606</text>
<text x="78.5" y="151.6" transform="rotate(-90 78.5 151.6)">4365</text>
<text x="279.7" y="151.7" transform="rotate(-90 279.7 151.7)">65</text>
<text x="261.5" y="159.9">/ 105</text>
<text x="102.4" y="162.7" transform="rotate(-90 102.4 162.7)">4365</text>
<text x="108.2" y="162.2" transform="rotate(-90 108.2 162.2)">3205</text>
<text x="130" y="183.9" transform="rotate(-95 130 183.9)">3579</text>
<text x="44.4" y="222.4">4965</text>
<text x="96.4" y="224.5" transform="rotate(-90 96.4 224.5)">9068</text>
<text x="109.5" y="222.8">5181</text>
<text x="194.8" y="226.3" transform="rotate(-90 194.8 226.3)">8956</text>
<text x="202.7" y="232.9" transform="rotate(-90 202.7 232.9)">8689</text>
<text x="108.2" y="234.9" transform="rotate(-90 108.2 234.9)">400</text>
<text x="74.1" y="240.8">4591</text>
<text x="109.5" y="242.5">4781</text>
<text x="103.6" y="251.9">4591</text>
<text x="137.5" y="250.4" transform="rotate(85 137.5 250.4)">RD</text>
<text x="43.1" y="298" transform="rotate(-90 43.1 298)">4965</text>
<text x="78.5" y="307.2" transform="rotate(-90 78.5 307.2)">4591</text>
<text x="108.2" y="307.9" transform="rotate(-90 108.2 307.9)">4550</text>
<text x="102.4" y="318.3" transform="rotate(-90 102.4 318.3)">4591</text>
<text x="58.2" y="359.1" transform="rotate(-90 58.2 359.1)">/ 105</text>
<text x="43.2" y="368" transform="rotate(-90 43.2 368)">RD</text>
<text x="109.5" y="367.8">231</text>
<text x="158.5" y="370.2" transform="rotate(-90 158.5 370.2)">/ 105</text>
<text x="60.8" y="377.8">60</text>
<text x="63.8" y="377.8">60</text>
<text x="108.2" y="375.7" transform="rotate(-90 108.2 375.7)">231</text>
<text x="194.8" y="381.3" transform="rotate(-90 194.8 381.3)">20</text>
<text x="167.3" y="387">60</text>
<text x="170.3" y="387">60</text>
<text x="8.8" y="413.3">06/12/2026 * 15:29:39</text>
</g>
<g font-size="1.8">
<text x="231.1" y="357.3">PROJECT NAME:</text>
<text x="231.4" y="368.9">CONTRACTOR:</text>
<text x="231.4" y="381.2">DRAWING TITLE:</text>
</g>
<g font-size="1.7">
<text x="127" y="19.4">418</text>
<text x="152.5" y="22.6">234</text>
<text x="86.5" y="29.1" transform="rotate(-90 86.5 29.1)">TOP VIEW</text>
<text x="89.3" y="29.6">406</text>
<text x="159.9" y="25.4">18- ?30</text>
<text x="102.3" y="35.8">110</text>
<text x="128.7" y="39.9">FRONT VIEW</text>
<text x="129.8" y="43.3">C - C</text>
<text x="57.7" y="60.3" transform="rotate(-90 57.7 60.3)">234</text>
<text x="51.8" y="78.7">418</text>
<text x="163.4" y="86.6">418</text>
<text x="181.6" y="94.1">4- (60x25) SLOTS</text>
<text x="58.2" y="98.7" transform="rotate(-90 58.2 98.7)">110</text>
<text x="70.1" y="98.7">406</text>
<text x="146.7" y="99.6">234</text>
<text x="134.1" y="112.9">406</text>
<text x="258.1" y="109.3">a105</text>
<text x="267.5" y="111.5">4- ?18</text>
<text x="243.5" y="117.9" transform="rotate(-90 243.5 117.9)">TOP VIEW</text>
<text x="246.3" y="123.7">110</text>
<text x="258.1" y="128.5">FRONT VIEW</text>
<text x="259.2" y="132">A - A</text>
<text x="249.7" y="146.5">234</text>
<text x="258.1" y="144.3">418</text>
<text x="267.5" y="146.5">4- ?18</text>
<text x="244.9" y="153.1" transform="rotate(-90 244.9 153.1)">TOP VIEW</text>
<text x="249.1" y="150.2">110</text>
<text x="146.7" y="166.8" transform="rotate(84 146.7 166.8)">110</text>
<text x="258.8" y="163.9">FRONT VIEW</text>
<text x="259.9" y="167.3">B - B</text>
<text x="51.1" y="225.3">a105</text>
<text x="161.4" y="233.3">a105</text>
<text x="54.1" y="243.1">390</text>
<text x="70" y="240.1">390</text>
<text x="173.6" y="251.6">390 BS</text>
<text x="230.4" y="311.1">1. ALL HOLES ARE 22 mm</text>
<text x="230.4" y="307.6">GENERAL NOTES:</text>
<text x="253.3" y="311.1">DIA (UON).</text>
<text x="230.4" y="313.8">2. ALL DIMENSIONS ARE IN MM(UON).</text>
<text x="230.4" y="316.5">3. UNLESS OTHERWISE NOTED ALL FILLET WELD SIZE SHALL BE</text>
<text x="230.4" y="321.9">4. RD DENOTES BASE LINE = 00</text>
<text x="233.1" y="319.2">7mm FILLET CONTINUOUS(UON)</text>
<text x="68.5" y="371.5">4- ?30</text>
<text x="62.3" y="372.2">229</text>
<text x="176.1" y="379.4">229</text>
<text x="231.9" y="402.5">CHECKED BY</text>
<text x="246.2" y="402.8">A.A</text>
<text x="261" y="402.8">SCALE</text>
<text x="231.9" y="408.8">DATE</text>
<text x="247" y="409">A.A</text>
<text x="260.6" y="408.1">SHEET NO.</text>
</g>
<g font-size="1.4">
<text x="200.8" y="12.8">BILL OF MATERIALS</text>
<text x="200.9" y="16">POS. NO.</text>
<text x="209.2" y="15.9">QTYN.</text>
<text x="218.5" y="15.7">Profile</text>
<text x="221.4" y="12.7">ASSEMBLY POS.</text>
<text x="230.4" y="15.1">LENGTH</text>
<text x="231.8" y="16.9">(mm)</text>
<text x="237.7" y="12.7">2-C5</text>
<text x="240.9" y="15.2">Material</text>
<text x="250.5" y="12.5">No. Required</text>
<text x="253.5" y="15.2">UNIT</text>
<text x="263" y="12.5">1</text>
<text x="271.3" y="12.5">POS. NO.</text>
<text x="279.1" y="12.6">105</text>
<text x="280.1" y="16.3">NOTE</text>
<text x="201.1" y="20.7">105</text>
<text x="201.1" y="23.7">110</text>
<text x="210.9" y="20.8">1</text>
<text x="210.9" y="23.8">1</text>
<text x="230.5" y="20.8">8955.8</text>
<text x="230.5" y="23.7">3974.1</text>
<text x="239.4" y="20.7">S235JR</text>
<text x="239.4" y="23.7">S235JR</text>
<text x="250.7" y="20.8">74.90</text>
<text x="250.7" y="23.7">74.90</text>
<text x="263.4" y="20.7">670.79</text>
<text x="263.4" y="23.7">297.66</text>
<text x="271.1" y="20.8">670.79</text>
<text x="271.1" y="23.8">297.66</text>
<text x="201.1" y="26.7">229</text>
<text x="201.1" y="29.6">234</text>
<text x="210.9" y="26.8">1</text>
<text x="210.9" y="29.8">1</text>
<text x="230.5" y="26.7">480.0</text>
<text x="230.5" y="29.7">1330.0</text>
<text x="239.4" y="26.7">S235JR</text>
<text x="239.4" y="29.7">S235JR</text>
<text x="250.7" y="26.7">18.09</text>
<text x="250.7" y="29.7">45.94</text>
<text x="263.4" y="26.7">18.09</text>
<text x="263.4" y="29.7">45.94</text>
<text x="271.1" y="26.8">18.09</text>
<text x="271.1" y="29.7">45.94</text>
<text x="201.1" y="32.6">390</text>
<text x="201.1" y="35.6">406</text>
<text x="210.9" y="32.7">2</text>
<text x="210.9" y="35.7">1</text>
<text x="230.5" y="32.7">422.0</text>
<text x="230.5" y="35.6">158.0</text>
<text x="239.4" y="32.6">S235JR</text>
<text x="239.4" y="35.6">S235JR</text>
<text x="250.7" y="32.7">2.96</text>
<text x="250.7" y="35.6">0.81</text>
<text x="263.4" y="32.6">2.96</text>
<text x="263.4" y="35.6">0.81</text>
<text x="271.1" y="32.7">5.93</text>
<text x="271.1" y="35.7">0.81</text>
<text x="201.1" y="38.6">418</text>
<text x="201.1" y="41.5">a105</text>
<text x="210.9" y="38.7">1</text>
<text x="210.9" y="41.7">1</text>
<text x="230.5" y="38.6">422.0</text>
<text x="230.5" y="41.6">422.0</text>
<text x="239.4" y="38.6">S235JR</text>
<text x="239.4" y="41.6">S235JR</text>
<text x="250.7" y="38.7">4.95</text>
<text x="250.7" y="41.6">4.95</text>
<text x="263.4" y="38.6">4.95</text>
<text x="263.4" y="41.6">4.95</text>
<text x="271.1" y="38.7">4.95</text>
<text x="271.1" y="41.6">4.95</text>
<text x="200.8" y="44.6">Total Weight</text>
<text x="263.4" y="44.5">1049.3</text>
<text x="225.1" y="52.5">EACH</text>
<text x="225.1" y="49.6">BOLT, NUT &amp; WASHERS MATERIAL LIST</text>
<text x="233" y="52.4">REMARK</text>
<text x="262.2" y="51.6">UNIT WEIGHT</text>
<text x="264.6" y="53.1">KG/1000</text>
<text x="274.8" y="52.4">WEIGHT (KG)</text>
<text x="226.4" y="55.3">4</text>
<text x="226.4" y="58">4</text>
<text x="232.7" y="55.5">M24x55 BOLTS</text>
<text x="232.9" y="58.1">M24</text>
<text x="239.9" y="58.1">NUTS</text>
<text x="254.4" y="55.5">A307</text>
<text x="254.5" y="58.3">A307</text>
<text x="262.3" y="55.5">291.0</text>
<text x="262.4" y="58.1">104.0</text>
<text x="275.4" y="55.4">1.16</text>
<text x="275.4" y="58.1">0.42</text>
<text x="226.4" y="60.9">4</text>
<text x="226.4" y="63.6">4</text>
<text x="232.7" y="63.8">M20x40 BOLTS</text>
<text x="233" y="60.9">M24</text>
<text x="240" y="60.9">WASHERS</text>
<text x="254.4" y="63.8">GR8.8</text>
<text x="254.5" y="61">A307</text>
<text x="262.3" y="63.7">154.2</text>
<text x="262.5" y="60.8">32.0</text>
<text x="275.4" y="60.9">0.13</text>
<text x="275.4" y="63.7">0.62</text>
<text x="226.4" y="69.2">4</text>
<text x="226.4" y="66.3">4</text>
<text x="232.9" y="66.4">M20</text>
<text x="233" y="69.2">M20</text>
<text x="239.9" y="66.4">NUTS</text>
<text x="240" y="69.2">WASHERS</text>
<text x="254.5" y="66.6">GR8.8</text>
<text x="254.5" y="69.3">GR8.8</text>
<text x="262.4" y="66.4">59.8</text>
<text x="262.5" y="69.1">17.0</text>
<text x="275.4" y="66.4">0.24</text>
<text x="275.4" y="69.2">0.07</text>
<text x="281.8" y="72">(KG)</text>
<text x="224.9" y="72.1">Total weight</text>
<text x="275.5" y="72.1">2.63</text>
</g>
<g font-size="1.3">
<text x="252.1" y="17.1">weightkg/m</text>
<text x="264.9" y="17.8">QTY.</text>
<text x="266.6" y="15.2">weight (kg)</text>
<text x="271.9" y="17.9">TOTAL</text>
<text x="214.7" y="20.7">IPE450-J</text>
<text x="214.7" y="23.7">IPE450-J</text>
<text x="214.7" y="26.7">PL20*240</text>
<text x="214.7" y="29.7">PL20*220</text>
<text x="214.7" y="32.6">PL10*90</text>
<text x="214.7" y="35.6">PL10*126</text>
<text x="214.7" y="38.6">PL10*150</text>
<text x="214.7" y="41.6">PL10*150</text>
<text x="275.1" y="44.3">(kg)</text>
<text x="231.2" y="341.3">REV.</text>
<text x="236.2" y="341.2">DATE</text>
<text x="255.6" y="341.3">DESCRIPTION</text>
<text x="278" y="341.2">DRN</text>
<text x="282.7" y="341.2">CHK</text>
<text x="287.4" y="341.3">DSN</text>
<text x="8.6" y="411.1" transform="rotate(-90 8.6 411.1)">Tekla structures</text>
</g>
</svg>
